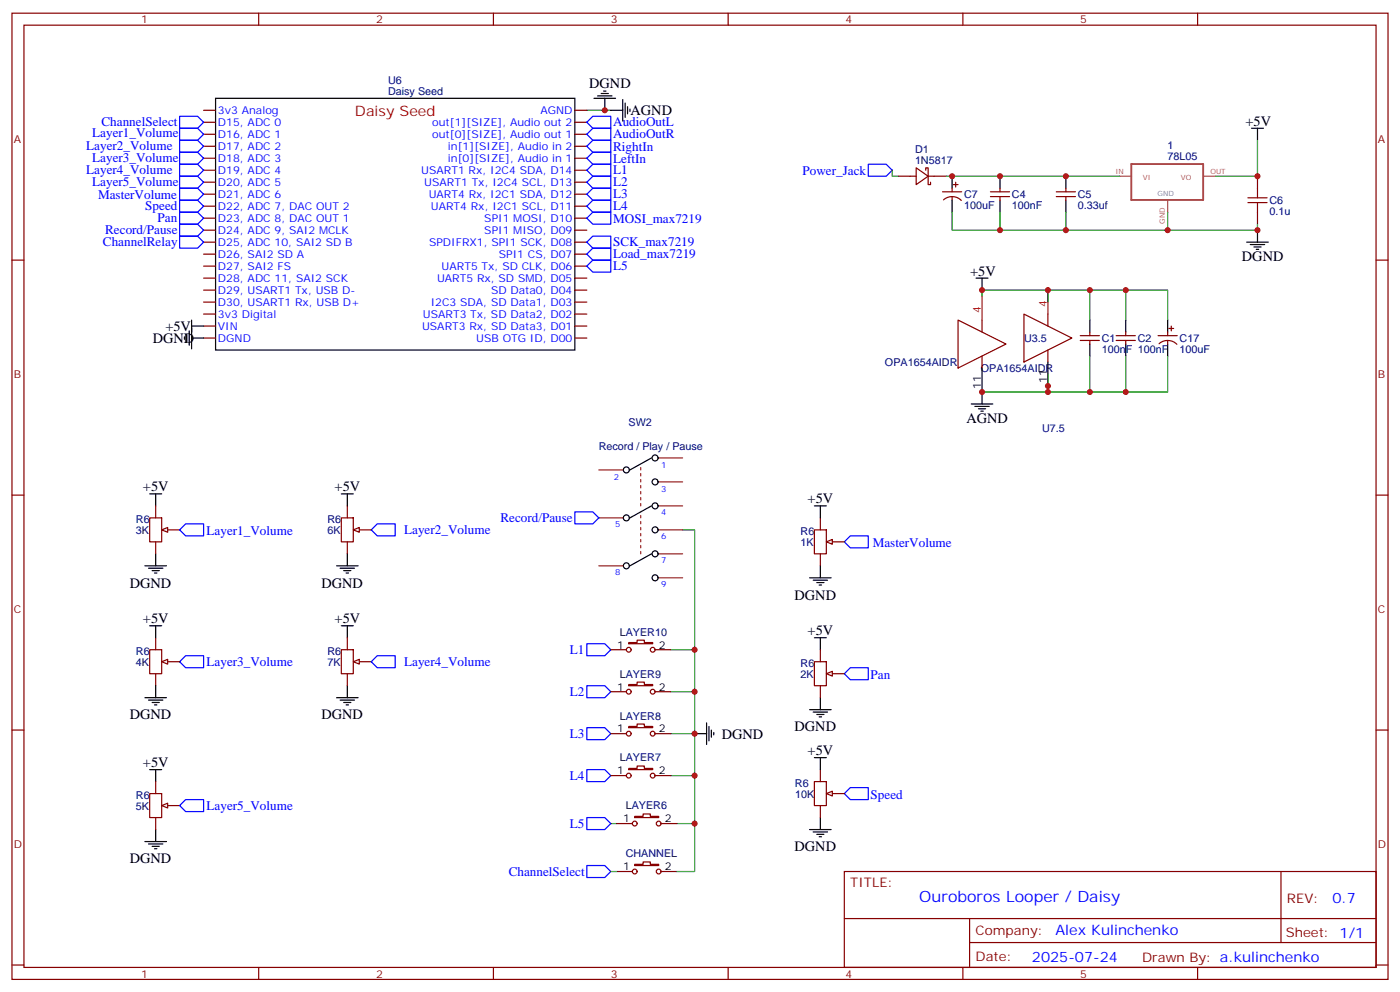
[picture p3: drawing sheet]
<svg xmlns="http://www.w3.org/2000/svg" width="412mm" height="292mm" viewBox="0 0 412 292" stroke-linecap="round" stroke-linejoin="round" font-family="sans-serif">
<g fill="none" stroke="#870000" stroke-width=".35">
<path d="M3.5 3.9h405.4v284.3h-405.4zM7.1 7.4h398.2v277.3h-398.2zM76.2 3.9v3.5M145.3 3.9v3.5M214.5 3.9v3.5M283.6 3.9v3.5M352.8 3.9v3.5M60 39.5h3.5M60 36h3.5M60 32.5h3.5M169.3 39.5h3.6M169.3 36h3.6"/>
<path d="M169.3 32.5h3.6M60 57.2h3.5M60 53.6h3.5M60 50.1h3.5M60 46.6h3.5M60 43h3.5M169.3 57.2h3.6M169.3 53.6h3.6M169.3 50.1h3.6M169.3 46.6h3.6M169.3 43h3.6M264.6 51.9h5.3"/>
<path d="M269.9 49.4l3.5 2.5-3.5 2.4zM272.7 50.1v-.7h.7v4.9h.7v-.7M273.4 51.9h5.3M277.6 56.4h5.7M277.9 58.8a3.8 3.8 0 0 1 5.3 .2M280.5 55.4v1M280.5 57.9v1M280.8 54.3h1.4M281.5 53.6v1.4M291.7 56.4h5.7M291.7 57.9h5.7M294.6 55.4v1"/>
<path d="M294.6 57.9v1M311.1 56.4h5.7M311.1 57.9h5.7M314 55.4v1M314 57.9v1M370.4 51.9v3.5M3.5 76.6h3.6M60 78.3h3.5M60 74.8h3.5M60 71.3h3.5M60 67.7h3.5M60 64.2h3.5"/>
<path d="M60 60.7h3.5M169.3 78.3h3.6M169.3 74.8h3.6M169.3 71.3h3.6M169.3 67.7h3.6M169.3 64.2h3.6M169.3 60.7h3.6M370.4 62.4v3.6M405.3 76.6h3.6M60 99.5h3.5M60 96h3.5M60 92.4h3.5"/>
<path d="M60 88.9h3.5M60 85.4h3.5M60 81.8h3.5M169.3 99.5h3.6M169.3 96h3.6M169.3 92.4h3.6M169.3 88.9h3.6M169.3 85.4h3.6M169.3 81.8h3.6M282.2 94.2l14.1 7-14.1 7.1zM289.3 94.2v3.5M301.6 92.4l14.1 7.1-14.1 7z"/>
<path d="M308.7 92.4v3.6M318.2 98.8h5.6M321 97.7v1.1M328.8 98.8h5.6M331.6 97.7v1.1M341.1 98.8h5.7M344 97.7v1.1M344.3 96.7h1.4M345 96v1.4M289.3 104.8v3.5M308.7 103v3.5M318.2 100.2h5.6"/>
<path d="M321 100.2v1M328.8 100.2h5.6M331.6 100.2v1M341.4 101.2a3.8 3.8 0 0 1 5.3 .1M344 100.2v1M3.5 145.7h3.6M405.3 145.7h3.6M179.9 191.2h4.6M185.2 189.1h2.5v-.7h2.1v.7h2.5v.3h-7.1zM193 191.2h4.6M3.5 214.8h3.6M179.9 215.9h4.6"/>
<path d="M179.9 203.6h4.6M185.2 213.8h2.5v-.7h2.1v.7h2.5v.3h-7.1zM185.2 201.4h2.5v-.7h2.1v.7h2.5v.4h-7.1zM193 215.9h4.6M193 203.6h4.6M405.3 214.8h3.6M179.9 228.2h4.6M185.2 226.1h2.5v-.7h2.1v.7h2.5v.4h-7.1zM193 228.2h4.6M239.9 230h3.5v7.1h-3.5zM241.7 226.5v3.5M241.7 237.1v3.5"/>
<path d="M245.2 233.5h3.5M181.7 242.4h4.6M187 240.2h2.4v-.7h2.2v.7h2.4v.4h-7zM194.7 242.4h4.6M248.7 256.5h156.6v28.2h-156.6zM377.3 256.5v20.9M248.7 270.3h156.5M285.6 277.4h119.6M285.6 270.3v14.1M3.5 284h3.6M76.2 284.7v3.5M145.3 284.7v3.5"/>
<path d="M214.5 284.7v3.5M283.6 284.7v3.5M352.8 284.7v3.5M405.3 284h3.6"/>
<circle cx="185.2" cy="191.2" r=".71"/>
<circle cx="192.3" cy="191.2" r=".71"/>
<circle cx="185.2" cy="215.9" r=".71"/>
<circle cx="185.2" cy="203.6" r=".71"/>
<circle cx="192.3" cy="215.9" r=".71"/>
<circle cx="192.3" cy="203.6" r=".71"/>
<circle cx="185.2" cy="228.2" r=".71"/>
<circle cx="192.3" cy="228.2" r=".71"/>
<circle cx="187" cy="242.4" r=".71"/>
<circle cx="194" cy="242.4" r=".71"/>
</g>
<g fill="none" stroke="#000" stroke-width=".35">
<path d="M63.5 28.9h105.8v74.1h-105.8zM175 28.9h6.3M176 28.2h4.3M177.1 27.5h2.1M177.8 26.8h.7M178.2 28.9v3.6M179.9 32.5h3.5M183.4 29.3v6.3M184.1 30.3v4.3M184.9 31.4v2.1M185.6 32.1v.7M368.7 37.7h3.5"/>
<path d="M370.4 37.7v3.6M280.5 51.9v3.5M280.5 58.9v3.5M294.6 51.9v3.5M294.6 58.9v3.5M314 51.9v3.5M314 58.9v3.5M367.2 71.3h6.4M368.3 72h4.2M369.4 72.7h2.1M370.1 73.4h.7M370.4 67.7v3.6"/>
<path d="M54.3 99.1v.7M55 98.4v2.1M55.7 97.4v4.2M56.4 96h3.6M56.4 94.2v8.5M56.4 99.5h3.6M287.5 81.8h3.5M289.3 81.8v3.6M321 94.2v3.5M331.6 94.2v3.5M344 94.2v3.5M286.1 118.9h6.4"/>
<path d="M287.2 119.6h4.2M289.3 108.3v10.6M308.7 106.5v7.1M321 101.2v3.6M331.6 101.2v3.6M344 101.2v3.6M191.9 134.8l-6.3 3.5M288.2 120.3h2.1M288.9 121h.7M191.9 148.9l-6.3 3.5M191.9 163l-6.3 3.5M204.6 215.9h3.5"/>
<path d="M208.1 212.7v6.4M208.8 213.8v4.2M209.5 214.8v2.2M210.3 215.5v.8M238.5 244.1h6.3M239.5 244.8h4.3M240.6 245.5h2.1M241.3 246.2h.7M241.7 240.6v3.5"/>
<circle cx="184.5" cy="138.3" r=".88"/>
<circle cx="193" cy="134.8" r=".88"/>
<circle cx="184.5" cy="152.4" r=".88"/>
<circle cx="193" cy="148.9" r=".88"/>
<circle cx="193" cy="141.8" r=".88"/>
<circle cx="193" cy="155.9" r=".88"/>
<circle cx="184.5" cy="166.5" r=".88"/>
<circle cx="193" cy="163" r=".88"/>
<circle cx="193" cy="170" r=".88"/>
</g>
<g fill="none" stroke="#008700" stroke-width=".35">
<path d="M172.9 32.5h7M262.8 50.1v1.8h1.8M278.7 51.9h51.1M370.4 41.3v10.6h-12.3M280.5 62.4v5.3h89.9v-1.7M294.6 62.4v5.3M314 62.4v5.3M344 62.4v5.3M289.3 87.1v-1.7h54.7v8.8M308.7 85.4v3.5M321 85.4v8.8M331.6 85.4v8.8"/>
<path d="M308.7 110.1v5.3M321 104.8v10.6M331.6 104.8v10.6M344 104.8v10.6h-54.7M201.1 155.9h3.5v35.3h-7M204.6 191.2v12.4h-7M204.6 215.9v12.3h-7M204.6 203.6v12.3h-7M204.6 228.2v14.2h-5.3M179.9 242.4h1.8"/>
</g>
<g fill="none" stroke="#00f" stroke-width=".35">
<path d="M172.9 39.5l1.7-1.8h5.3v3.6h-5.3zM172.9 36l1.7-1.8h5.3v3.5h-5.3zM172.9 43l1.7-1.7h5.3v3.5h-5.3zM172.9 46.6l1.7-1.8h5.3v3.5h-5.3zM255.8 48.3h5.3l1.7 1.8-1.7 1.8h-5.3zM172.9 64.2l1.7-1.8h5.3v3.6h-5.3zM172.9 74.8l1.7-1.8h5.3v3.6h-5.3zM174.6 69.5h5.3v3.5h-5.3l-1.7-1.7zM172.9 189.4h5.3l1.7 1.8-1.7 1.8h-5.3zM172.9 214.1h5.3l1.7 1.8-1.7 1.8h-5.3zM172.9 201.8h5.3l1.7 1.8-1.7 1.7h-5.3zM172.9 226.5h5.3l1.7 1.7-1.7 1.8h-5.3z"/>
<path d="M248.7 233.5l1.8-1.7h5.3v3.5h-5.3zM172.9 240.6h5.3l1.7 1.8-1.7 1.7h-5.3z"/>
</g>
<path d="M289.3 87.1v7.1M308.7 85.4v7" fill="none" stroke="#f00" stroke-width=".35"/>
<path d="M333.2 48.3h21.2v10.5h-21.2z" fill="none" stroke="#a64a4a" stroke-width=".56"/>
<path d="M329.8 51.9h3.5M344 59v3.4M354.6 51.9h3.5" fill="none" stroke="#a64a4a" stroke-width=".35"/>
<path d="M367.6 59.6h5.6M367.6 58.2h5.6M370.4 55.4v2.8M370.4 59.6v2.8" fill="none" stroke="#a10000" stroke-width=".35"/>
<g fill="none" stroke="#8c2424" stroke-width=".35">
<path d="M176.4 138.3h7M188.7 137.6v.7M188.7 139.3v.8M194 134.8h7.1M176.4 152.4h7M188.7 142.9v.7M188.7 157v.7M188.7 141.1v.7M188.7 144.6v.7M188.7 146.4v.7M188.7 148.2v.7M188.7 151.7v.7"/>
<path d="M188.7 153.5v.7M188.7 155.2v.7M188.7 158.8v.7M194 141.8h7.1M194 148.9h7.1M194 155.9h7.1M176.4 166.5h7M188.7 160.5v.7M188.7 162.3v.7M194 163h7.1M194 170h7.1"/>
</g>
<path d="M243.4 233.5l1.8-.7v1.4z" fill="#f0f0f0" stroke="#870000" stroke-width=".35"/>
<path d="M248.7 159.5l1.8-1.8h5.3v3.5h-5.3zM248.7 198.3l1.8-1.8h5.3v3.5h-5.3z" fill="none" stroke="#00f" stroke-width=".35"/>
<path d="M239.9 187.7h3.5M241.7 187.7v3.5M238.5 208.8h6.3M239.5 209.5h4.3M240.6 210.3h2.1M241.3 211h.7M241.7 205.3v3.5M239.9 223h3.5M241.7 223v3.5" fill="none" stroke="#000" stroke-width=".35"/>
<path d="M239.9 194.7h3.5v7.1h-3.5zM241.7 191.2v3.5M245.2 198.3h3.5M241.7 201.8v3.5" fill="none" stroke="#870000" stroke-width=".35"/>
<path d="M243.4 198.3l1.8-.7v1.4z" fill="#f0f0f0" stroke="#870000" stroke-width=".35"/>
<path d="M52.9 34.2h5.3l1.8 1.8-1.8 1.7h-5.3zM52.9 58.9h5.3l1.8 1.8-1.8 1.7h-5.3zM172.9 50.1l1.7-1.8h5.3v3.6h-5.3zM172.9 53.6l1.7-1.7h5.3v3.5h-5.3zM172.9 57.2l1.7-1.8h5.3v3.5h-5.3zM52.9 62.4h5.3l1.8 1.8-1.8 1.8h-5.3zM172.9 60.7l1.7-1.8h5.3v3.5h-5.3zM172.9 78.3l1.7-1.7h5.3v3.5h-5.3zM172.9 254.7h5.3l1.7 1.8-1.7 1.7h-5.3z" fill="none" stroke="#00f" stroke-width=".35"/>
<g fill="none" stroke="#870000" stroke-width=".35">
<path d="M239.9 155.9h3.5v7.1h-3.5zM241.7 152.4v3.5M245.2 159.5h3.5M241.7 163v3.5M181.7 256.5h4.6M187 254.4h2.4v-.8h2.2v.8h2.4v.3h-7zM194.7 256.5h4.6"/>
<circle cx="187" cy="256.5" r=".71"/>
<circle cx="194" cy="256.5" r=".71"/>
</g>
<path d="M179.9 256.5h1.8M204.6 242.4v14.1h-5.3" fill="none" stroke="#008700" stroke-width=".35"/>
<path d="M243.4 159.5l1.8-.7v1.4z" fill="#f0f0f0" stroke="#870000" stroke-width=".35"/>
<g fill="none" stroke="#000" stroke-width=".35">
<path d="M44.1 145.3h3.5M45.9 145.3v3.6M239.9 148.9h3.5M241.7 148.9v3.5M42.7 166.5h6.3M43.7 167.2h4.3M44.8 167.9h2.1M45.5 168.6h.7M45.9 163v3.5M238.5 170h6.3M239.5 170.7h4.3M240.6 171.4h2.1"/>
<path d="M241.3 172.2h.7M241.7 166.5v3.5"/>
</g>
<path d="M44.1 152.4h3.5v7.1h-3.5zM45.9 148.9v3.5M45.9 159.5v3.5M49.4 155.9h3.5" fill="none" stroke="#870000" stroke-width=".35"/>
<path d="M47.6 155.9l1.8-.7v1.4z" fill="#f0f0f0" stroke="#870000" stroke-width=".35"/>
<path d="M54.7 154.2h5.3v3.5h-5.3l-1.8-1.8zM52.9 194.7l1.8-1.7h5.3v3.5h-5.3z" fill="none" stroke="#00f" stroke-width=".35"/>
<path d="M44.1 191.2h3.5v7.1h-3.5zM45.9 187.7v3.5M45.9 198.3v3.5M49.4 194.7h3.5" fill="none" stroke="#870000" stroke-width=".35"/>
<path d="M47.6 194.7l1.8-.7v1.4z" fill="#f0f0f0" stroke="#870000" stroke-width=".35"/>
<g fill="none" stroke="#000" stroke-width=".35">
<path d="M44.1 184.1h3.5M45.9 184.1v3.6M42.7 205.3h6.3M43.7 206h4.3M44.8 206.7h2.1M45.5 207.4h.7M45.9 201.8v3.5M44.1 226.5h3.5M45.9 226.5v3.5M42.7 247.6h6.3M43.7 248.4h4.3M44.8 249.1h2.1"/>
<path d="M45.5 249.8h.7M45.9 244.1v3.5"/>
</g>
<path d="M44.1 233.5h3.5v7.1h-3.5zM45.9 230v3.5M49.4 237.1h3.5M45.9 240.6v3.5" fill="none" stroke="#870000" stroke-width=".35"/>
<path d="M47.6 237.1l1.8-.7v1.4z" fill="#f0f0f0" stroke="#870000" stroke-width=".35"/>
<path d="M111.1 154.2h5.3v3.5h-5.3l-1.7-1.8zM54.7 235.3h5.3v3.5h-5.3l-1.8-1.7z" fill="none" stroke="#00f" stroke-width=".35"/>
<path d="M100.5 152.4h3.6v7.1h-3.6zM102.3 148.9v3.5M102.3 159.5v3.5M105.8 155.9h3.6" fill="none" stroke="#870000" stroke-width=".35"/>
<path d="M104.1 155.9l1.7-.7v1.4z" fill="#f0f0f0" stroke="#870000" stroke-width=".35"/>
<g fill="none" stroke="#000" stroke-width=".35">
<path d="M100.5 145.3h3.6M102.3 145.3v3.6M99.1 166.5h6.4M100.2 167.2h4.2M101.2 167.9h2.2M102 168.6h.7M102.3 163v3.5M100.5 184.1h3.6M102.3 184.1v3.6M99.1 205.3h6.4M100.2 206h4.2M101.2 206.7h2.2"/>
<path d="M102 207.4h.7M102.3 201.8v3.5"/>
</g>
<path d="M100.5 191.2h3.6v7.1h-3.6zM102.3 187.7v3.5M102.3 198.3v3.5M105.8 194.7h3.6" fill="none" stroke="#870000" stroke-width=".35"/>
<path d="M104.1 194.7l1.7-.7v1.4z" fill="#f0f0f0" stroke="#870000" stroke-width=".35"/>
<path d="M52.9 37.7h5.3l1.8 1.8-1.8 1.8h-5.3zM52.9 55.4h5.3l1.8 1.8-1.8 1.7h-5.3zM52.9 41.3h5.3l1.8 1.7-1.8 1.8h-5.3zM52.9 44.8h5.3l1.8 1.8-1.8 1.7h-5.3zM52.9 48.3h5.3l1.8 1.8-1.8 1.8h-5.3zM52.9 51.9h5.3l1.8 1.7-1.8 1.8h-5.3zM52.9 69.5h5.3l1.8 1.8-1.8 1.7h-5.3zM52.9 66h5.3l1.8 1.7-1.8 1.8h-5.3zM169.3 150.6h5.3l1.8 1.8-1.8 1.8h-5.3zM109.4 194.7l1.7-1.7h5.3v3.5h-5.3z" fill="none" stroke="#00f" stroke-width=".35"/>
<g fill="#c00">
<circle cx="178.2" cy="32.5" r=".88"/>
<circle cx="308.7" cy="113.6" r=".88"/>
<circle cx="370.4" cy="51.9" r=".88"/>
<circle cx="370.4" cy="67.7" r=".88"/>
<circle cx="294.6" cy="67.7" r=".88"/>
<circle cx="314" cy="67.7" r=".88"/>
<circle cx="344" cy="67.7" r=".88"/>
<circle cx="314" cy="51.9" r=".88"/>
<circle cx="294.6" cy="51.9" r=".88"/>
<circle cx="280.5" cy="51.9" r=".88"/>
<circle cx="204.6" cy="228.2" r=".88"/>
<circle cx="204.6" cy="215.9" r=".88"/>
<circle cx="204.6" cy="203.6" r=".88"/>
<circle cx="204.6" cy="242.4" r=".88"/>
<circle cx="308.7" cy="85.4" r=".88"/>
<circle cx="331.6" cy="85.4" r=".88"/>
<circle cx="321" cy="85.4" r=".88"/>
<circle cx="289.3" cy="85.4" r=".88"/>
<circle cx="289.3" cy="115.4" r=".88"/>
<circle cx="308.7" cy="115.4" r=".88"/>
<circle cx="331.6" cy="115.4" r=".88"/>
<circle cx="321" cy="115.4" r=".88"/>
<circle cx="204.6" cy="191.2" r=".88"/>
</g>
<text font-size="4.6" fill="#00f" x="270.8" y="265.5">Ouroboros Looper / Daisy</text>
<g font-size="4.2">
<text x="173.6" y="25.8">DGND</text>
<text x="185.7" y="33.9">AGND</text>
<text x="366.9" y="37">+5V</text>
<text x="365.8" y="76.9">DGND</text>
<text x="285.8" y="81.1">+5V</text>
<text x="45" y="100.9">DGND</text>
<text x="48.7" y="97.4">+5V</text>
<text x="284.7" y="124.5">AGND</text>
<text x="42.1" y="144.6">+5V</text>
<text x="98.6" y="144.6">+5V</text>
<text x="237.9" y="148.1">+5V</text>
<text x="38.3" y="172.9">DGND</text>
<text x="94.7" y="172.9">DGND</text>
<text x="234" y="176.4">DGND</text>
<text x="42.1" y="183.4">+5V</text>
<text x="98.6" y="183.4">+5V</text>
<text x="237.9" y="186.9">+5V</text>
<text x="38.3" y="211.7">DGND</text>
<text x="94.7" y="211.7">DGND</text>
<text x="234" y="215.3">DGND</text>
<text x="212.6" y="217.4">DGND</text>
<text x="42.1" y="225.7">+5V</text>
<text x="237.9" y="222.2">+5V</text>
<text x="234" y="250.5">DGND</text>
<text x="38.3" y="254.1">DGND</text>
</g>
<text font-size="4.2" fill="#c00" x="104.6" y="34.1">Daisy Seed</text>
<g font-size="4.2" fill="#00f">
<text x="392.5" y="265.7">0.7</text>
<text x="310.9" y="275.3">Alex Kulinchenko</text>
<text x="304" y="283.1">2025-07-24</text>
</g>
<g font-size="3.9" fill="#00f">
<text x="27.2" y="40.4">Layer1_Volume</text>
<text x="29.9" y="37.2">ChannelSelect</text>
<text x="180.6" y="40.8">AudioOutR</text>
<text x="180.6" y="37.2">AudioOutL</text>
<text x="25.4" y="44.3">Layer2_Volume</text>
<text x="27.2" y="47.8">Layer3_Volume</text>
<text x="180.6" y="44.4">RightIn</text>
<text x="180.6" y="47.9">LeftIn</text>
<text x="25.4" y="51.3">Layer4_Volume</text>
<text x="180.6" y="51.2">L1</text>
<text x="236.4" y="51.4">Power_Jack</text>
<text x="27.2" y="54.9">Layer5_Volume</text>
<text x="28.9" y="58.7">MasterVolume</text>
<text x="180.6" y="54.7">L2</text>
<text x="180.6" y="58.3">L3</text>
<text x="42.8" y="61.9">Speed</text>
<text x="46.4" y="65.5">Pan</text>
<text x="180.6" y="65.5">MOSI_max7219</text>
<text x="180.6" y="61.8">L4</text>
<text x="31" y="69">Record/Pause</text>
<text x="30.3" y="72.5">ChannelRelay</text>
<text x="180.6" y="76">Load_max7219</text>
<text x="180.6" y="72.5">SCK_max7219</text>
<text x="180.6" y="79.4">L5</text>
<text x="147.4" y="153.7">Record/Pause</text>
<text x="60.9" y="157.5">Layer1_Volume</text>
<text x="119.1" y="157.2">Layer2_Volume</text>
<text x="257.1" y="161">MasterVolume</text>
<text x="60.9" y="196">Layer3_Volume</text>
<text x="119.1" y="196">Layer4_Volume</text>
<text x="167.8" y="192.4">L1</text>
<text x="256.5" y="199.7">Pan</text>
<text x="167.8" y="204.8">L2</text>
<text x="167.8" y="217.1">L3</text>
<text x="167.8" y="229.4">L4</text>
<text x="60.9" y="238.3">Layer5_Volume</text>
<text x="256.5" y="235.1">Speed</text>
<text x="167.8" y="243.6">L5</text>
<text x="149.8" y="257.7">ChannelSelect</text>
</g>
<g font-size="3.9" fill="#800">
<text x="250.5" y="261.1">TITLE:</text>
<text x="379.1" y="265.7">REV:</text>
<text x="287.4" y="275.3">Company:</text>
<text x="378.7" y="275.9">Sheet: 1/1</text>
<text x="287.4" y="282.9">Date:</text>
<text x="336.4" y="283">Drawn By: a.kulinchenko</text>
</g>
<g font-size="3.2" fill="#800">
<text x="41.6" y="6.9">1</text>
<text x="110.8" y="6.9">2</text>
<text x="179.9" y="6.9">3</text>
<text x="249.1" y="6.9">4</text>
<text x="318.2" y="6.9">5</text>
<text x="4.1" y="42">A</text>
<text x="405.9" y="42">A</text>
<text x="4.1" y="111.1">B</text>
<text x="405.9" y="111.1">B</text>
<text x="4.1" y="180.3">C</text>
<text x="405.9" y="180.3">C</text>
<text x="4.1" y="249.4">D</text>
<text x="405.9" y="249.4">D</text>
<text x="41.6" y="287.7">1</text>
<text x="110.8" y="287.7">2</text>
<text x="179.9" y="287.7">3</text>
<text x="249.1" y="287.7">4</text>
<text x="318.2" y="287.7">5</text>
</g>
<g font-size="3.2" fill="#000080">
<text x="114.3" y="27.9">Daisy Seed</text>
<text x="114.3" y="24.7">U6</text>
<text x="269.5" y="45.1">D1</text>
<text x="343.9" y="47.2">78L05</text>
<text x="343.9" y="44">1</text>
<text x="269.5" y="48.3">1N5817</text>
<text x="284" y="58.3">C7</text>
<text x="298.1" y="58.3">C4</text>
<text x="317.5" y="58.3">C5</text>
<text x="284" y="61.5">100uF</text>
<text x="298.1" y="61.5">100nF</text>
<text x="317.5" y="61.5">0.33uf</text>
<text x="373.9" y="63.3">0.1u</text>
<text x="373.9" y="60">C6</text>
<text x="301.7" y="100.7">U3.5</text>
<text x="324.6" y="100.6">C1</text>
<text x="335.1" y="100.6">C2</text>
<text x="347.5" y="100.6">C17</text>
<text x="260.7" y="107.7">OPA1654AIDR</text>
<text x="324.6" y="103.8">100nF 100nF</text>
<text x="347.5" y="103.8">100uF</text>
<text x="288.9" y="109.5">OPA1654AIDR</text>
<text x="185.2" y="125.3">SW2</text>
<text x="307" y="127">U7.5</text>
<text x="176.4" y="132.3">Record / Play / Pause</text>
<text x="40" y="154">R6</text>
<text x="96.5" y="154">R6</text>
<text x="40" y="157.2">3K</text>
<text x="96.5" y="157.2">6K</text>
<text x="235.8" y="160.8">1K</text>
<text x="235.8" y="157.6">R6</text>
<text x="182.5" y="187">LAYER10</text>
<text x="40" y="196">4K</text>
<text x="40" y="192.9">R6</text>
<text x="96.5" y="196">7K</text>
<text x="96.5" y="192.9">R6</text>
<text x="235.8" y="196.4">R6</text>
<text x="182.5" y="199.4">LAYER9</text>
<text x="235.8" y="199.6">2K</text>
<text x="182.5" y="211.7">LAYER8</text>
<text x="182.5" y="224.1">LAYER7</text>
<text x="234.2" y="231.7">R6</text>
<text x="40" y="238.4">5K</text>
<text x="40" y="235.2">R6</text>
<text x="184.3" y="238.2">LAYER6</text>
<text x="234.2" y="234.8">10K</text>
<text x="184.3" y="252.3">CHANNEL</text>
</g>
<g font-size="3.2" fill="#00f">
<text x="64.2" y="33.5">3v3 Analog</text>
<text x="159.2" y="33.5">AGND</text>
<text x="64.2" y="37">D15, ADC 0</text>
<text x="64.2" y="40.6">D16, ADC 1</text>
<text x="127.3" y="40.6">out[0][SIZE], Audio out 1</text>
<text x="127.3" y="37">out[1][SIZE], Audio out 2</text>
<text x="64.2" y="44.1">D17, ADC 2</text>
<text x="64.2" y="47.6">D18, ADC 3</text>
<text x="131.9" y="47.6">in[0][SIZE], Audio in 1</text>
<text x="131.9" y="44.1">in[1][SIZE], Audio in 2</text>
<text x="64.2" y="51.2">D19, ADC 4</text>
<text x="124.1" y="51.2">USART1 Rx, I2C4 SDA, D14</text>
<text x="64.2" y="54.7">D20, ADC 5</text>
<text x="64.2" y="58.2">D21, ADC 6</text>
<text x="125" y="54.7">USART1 Tx, I2C4 SCL, D13</text>
<text x="126.3" y="58.2">UART4 Rx, I2C1 SDA, D12</text>
<text x="64.2" y="61.7">D22, ADC 7, DAC OUT 2</text>
<text x="64.2" y="65.3">D23, ADC 8, DAC OUT 1</text>
<text x="126.9" y="61.7">UART4 Rx, I2C1 SCL, D11</text>
<text x="142.7" y="65.3">SPI1 MOSI, D10</text>
<text x="64.2" y="68.8">D24, ADC 9, SAI2 MCLK</text>
<text x="142.7" y="68.8">SPI1 MISO, D09</text>
<text x="64.2" y="72.3">D25, ADC 10, SAI2 SD B</text>
<text x="64.2" y="75.8">D26, SAI2 SD A</text>
<text x="126.4" y="72.3">SPDIFRX1, SPI1 SCK, D08</text>
<text x="147" y="75.8">SPI1 CS, D07</text>
<text x="64.2" y="79.4">D27, SAI2 FS</text>
<text x="64.2" y="82.9">D28, ADC 11, SAI2 SCK</text>
<text x="128.7" y="82.9">UART5 Rx, SD SMD, D05</text>
<text x="130.1" y="79.4">UART5 Tx, SD CLK, D06</text>
<text x="64.2" y="86.4">D29, USART1 Tx, USB D-</text>
<text x="64.2" y="90">D30, USART1 Rx, USB D+</text>
<text x="126.9" y="90">I2C3 SDA, SD Data1, D03</text>
<text x="144.6" y="86.4">SD Data0, D04</text>
<text x="64.2" y="93.5">3v3 Digital</text>
<text x="124.6" y="93.5">USART3 Tx, SD Data2, D02</text>
<text x="64.2" y="97">VIN</text>
<text x="64.2" y="100.5">DGND</text>
<text x="124.3" y="97">USART3 Rx, SD Data3, D01</text>
<text x="140.3" y="100.5">USB OTG ID, D00</text>
</g>
<g font-size="3.2" fill="#f00">
<text x="288.9" y="92.1" transform="rotate(-90 288.9 92.1)">4</text>
<text x="308.3" y="90.3" transform="rotate(-90 308.3 90.3)">4</text>
</g>
<g font-size="3.2">
<text x="308.3" y="112.7" transform="rotate(-90 308.3 112.7)">11</text>
<text x="288.9" y="114.5" transform="rotate(-90 288.9 114.5)">11</text>
<text x="181.8" y="190.9">1</text>
<text x="194" y="190.9">2</text>
<text x="181.8" y="203.2">1</text>
<text x="194" y="203.2">2</text>
<text x="181.8" y="215.5">1</text>
<text x="194" y="215.5">2</text>
<text x="181.8" y="227.9">1</text>
<text x="194" y="227.9">2</text>
<text x="183.5" y="242">1</text>
<text x="195.8" y="242">2</text>
<text x="183.5" y="256.1">1</text>
<text x="195.8" y="256.1">2</text>
</g>
<g font-size="2.5" fill="#00f">
<text x="194.7" y="137.6">1</text>
<text x="180.8" y="141.1">2</text>
<text x="194.7" y="144.6">3</text>
<text x="181.2" y="155.2">5</text>
<text x="194.7" y="151.7">4</text>
<text x="194.7" y="158.8">6</text>
<text x="194.7" y="165.8">7</text>
<text x="181.2" y="169.3">8</text>
<text x="194.7" y="172.9">9</text>
</g>
<g font-size="2.1" fill="#a54b4b">
<text x="328.6" y="51.1">IN</text>
<text x="336.7" y="52.8">VI</text>
<text x="347.9" y="52.8">VO</text>
<text x="356.5" y="51.1">OUT</text>
<text x="343.1" y="65.8" transform="rotate(-90 343.1 65.8)">GND</text>
</g>
<text font-size="2.1" fill="#838383" x="341" y="57.8">GND</text>
</svg>
